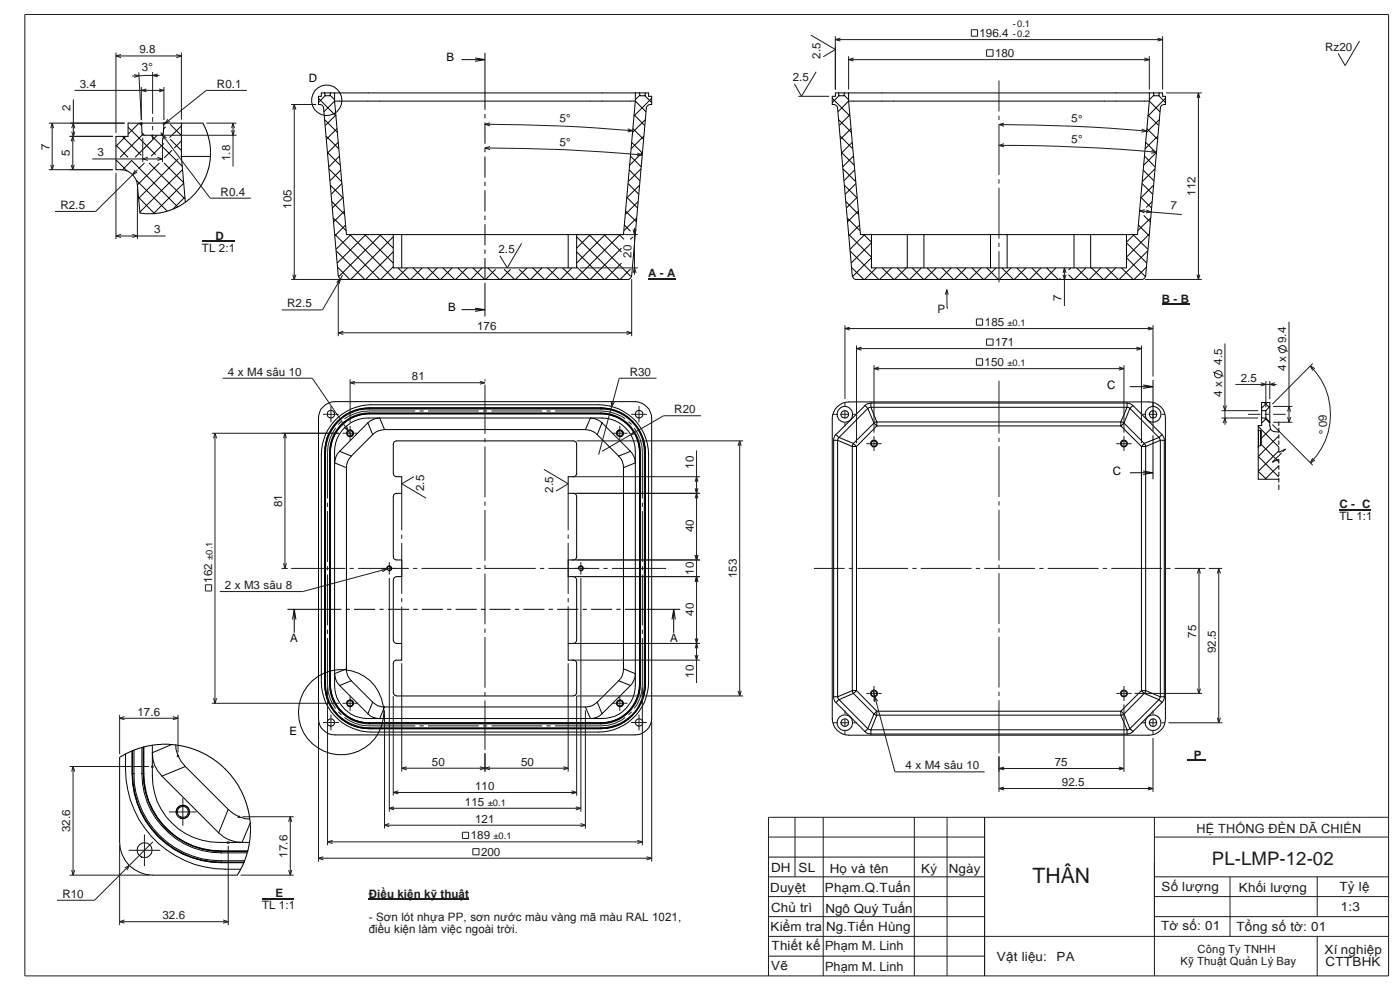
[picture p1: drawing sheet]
<svg xmlns="http://www.w3.org/2000/svg" width="420mm" height="297mm" viewBox="0 0 420 297" stroke-linecap="round" stroke-linejoin="round" font-family="sans-serif">
<g fill="none" stroke="#191924" stroke-width=".3">
<path d="M7.5 4.3h409.2v288.5h-409.2zM34.8 16.8l1.5 .5M34.8 15.8v24.1M34.8 16.8h19.6M36.3 16.4l-1.5 .4M52.9 16.4l1.5 .4M54.4 15.8v20.1M54.4 16.8l-1.5 .5M243.3 10.5l7.4 4.3-3.6 2.2M250.7 10.9v16M250.7 11.9h98.2M250.7 11.9l1.5 .4"/>
<path d="M252.2 11.5l-1.5 .4M254.7 16.9v10M254.7 17.9h90.2M254.7 17.9l1.5 .4M256.2 17.4l-1.5 .5M291.5 8.9h1.9v2h-1.9zM296.1 14.9h1.9v2h-1.9zM343.4 17.4l1.5 .5M344.9 16.9v10M344.9 17.9l-1.5 .4M347.4 11.5l1.5 .4M348.9 11.9l-1.5 .4"/>
<path d="M348.9 10.9v16M408 12.3l-4.3 7.4-2.1-3.7M14.6 36.9h22.8M15.7 36.9l-.5 1.6M15.7 36.9l.4 1.6M15.7 36.9v14M21.5 39.5l.5 1.4M22 29.8v11.1M22.4 27.1h26.8M22.4 39.5l-.4 1.4M22.4 38.5l-.4-1.6-.5 1.6M40.2 22.4l1.5 .3"/>
<path d="M41.7 21.7l.7 14.4M41.7 22.7l-2 .2M41.7 22.7l-1.4 .5M42.2 37h.6M42.2 36.8l.6 .6M42.4 26.1v9.9M42.4 36.8v.6M42.7 36.8l-.6 .6M43.9 26.7l-1.5 .4 1.5 .4M45.8 22.6l-4.1 .1M45.8 21.6v12.5M45.8 35.2v1.3"/>
<path d="M45.8 37.8v1.3M45.8 22.6l1.5 .5M45.8 22.6h2M47.3 22.2l-1.5 .4M47.8 26.7l1.4 .4M48.3 39.7l.4 .7M48.9 37h.6M48.9 36.8l.6 .6M49.2 26.1v9.9M49.2 36.8v.6M49.2 27.1l-1.4 .4M49.4 36.8l-.5 .6"/>
<path d="M49.5 37l-.1 .1M50.4 35.8l-.9 1.2M51 36.4l-1.5 .6M61.9 36.9h9.1M69.9 36.9l-.4 1.6M69.9 36.9v13.1M69.9 36.9l.5 1.6M70.4 39.1l-.5 1.5-.4-1.5M74.1 27.1h-12.2l-12.4 9.9M87.4 31.4h7.5M88.3 31.4l-.4 1.5M88.3 31.4l.5 1.5"/>
<path d="M88.3 31.4v52.4M145.5 37.3l1.6 .5M145.5 37.3a530.1 530.1 0 0 1 44.4 1.9M147.1 36.9l-1.6 .4M188.4 38.6l1.5 .6M189.9 39.2l-1.5 .4M239.6 28.9h9.2M244.9 21.5l-4.4 7.4-2.1-3.7M299.8 37.4l1.5 .5M299.8 37.4a526 526 0 0 1 44.3 1.9M299.8 24.2v9.3M299.8 34.7v1.3"/>
<path d="M299.8 37.3v15.2M301.3 36.9l-1.5 .5M342.6 38.7l1.5 .6M344.1 39.3l-1.5 .4M349.9 27.9h10.8M359.7 27.9l-.5 1.5M359.7 27.9l.4 1.5M359.7 27.9v55.9M14.6 50.9h19.3M15.2 49.5l.5 1.4M16.1 49.5l-.4 1.4M20.8 40.9h13.1"/>
<path d="M21.3 49.5l.5 1.4M21.8 40.9l.5 1.5M21.8 40.9v10M21.8 40.9l-.5 1.5M22.3 49.5l-.5 1.4M27.7 47.7h21.1M34.8 51.9v19.8M39.8 52.4l-11.1 11h-12.2M40.6 51l-.8 1.4M41.1 51.7l-1.3 .7M41.2 56.5v15.2M41.2 51l-1.4 1.4"/>
<path d="M42.6 40.3h.6M42.6 40.1l.6 .6M42.8 40.1v.6M42.8 41.3v7.3M43.1 40.1l-.6 .6M44.4 47.2l-1.6 .5 1.6 .4M45.8 40.3v1.5M47.2 47.2l1.6 .5M48.5 40.3h.6M48.5 40.1l.6 .6M48.7 40.4l14.4 19.1h12.2M48.7 40.4l.6 1.5"/>
<path d="M48.7 40.4l1.3 .9M48.8 40.1v.6M48.8 41.3v7.3M48.8 47.7l-1.6 .4M49 40.1l-.6 .6M49.2 40.6h21.8M145.5 44.4a505.2 505.2 0 0 1 47.2 2.1M145.5 44.4l1.6 .5M147.1 44l-1.6 .4M191.3 45.9l1.4 .6M192.7 46.5l-1.5 .3M299.8 43.6l1.5 .5"/>
<path d="M299.8 43.6a551 551 0 0 1 47.2 2.1M299.8 53.8v1.3M299.8 56.3v15.3M301.3 43.1l-1.5 .5M345.6 45.1l1.4 .6M347 45.7l-1.5 .3M34.8 70.8l1.5 .4M34.8 70.8h14.9M36.3 70.3l-1.5 .5M39.7 70.3l1.5 .5-1.5 .4M156.5 73l-4.3 7.4-2.2-3.7M173.1 70.4h18.3"/>
<path d="M190.4 68.4v14M190.9 68.9l-.5 1.5-.4-1.5M299.8 72.8v1.3M299.8 75.4v9.3M342.1 63.3l3.3 .3M342.1 63.3l1.4 .6M343.6 62.9l-1.5 .4M344 63l1.4 .6M345.4 63.6l-1.5 .3M345.4 63.6l9.3 .8M87.4 83.8h14.4M87.9 82.4l.4 1.4"/>
<path d="M88.8 82.4l-.5 1.4M101.5 99.9l1.5 .5M101.5 83.8v17.1M101.5 99.9h88.1M102.2 83.7l-1.2 1.1M102.2 83.7l-5.4 9.3h-12.2M102.2 83.7l-.4 1.5M102.8 82.6l-.6 1.1M103 99.4l-1.5 .5M174.1 80.4h17.3M188 99.4l1.6 .5M189.6 83.8v17.1"/>
<path d="M189.6 99.9l-1.6 .5M190 81.9l.4-1.5 .5 1.5M253.6 97.6v22.1M253.6 98.6h92.4M253.6 98.6l1.4 .4M255 98.2l-1.4 .4M284.1 86.9l-.4 1.5M284.1 86.9l.1 5.6M284.1 86.9l.5 1.5M284.2 92.5h.1M293 95.7h1.9v1.9h-1.9zM319.4 80.4l-.4 1.5"/>
<path d="M319.4 80.4l.6 1.5M319.4 80.4v11.4M320 82.4l-.6 1.4-.4-1.4M343.6 83.8h17.1M344.5 98.2l1.5 .4M346 97.6v15.4M346 98.6l-1.5 .4M359.2 82.4l.5 1.4M360.1 82.4l-.4 1.4M386.8 96.5v30.2M66.8 113.5h26.9l11.9 17.3M105.1 113.8v13"/>
<path d="M105.1 114.8h40.4M105.1 114.8l1.4 .5M106.5 114.4l-1.4 .4M144 114.4l1.5 .4M145.5 113.8v.6M145.5 115.4v14.8M145.5 114.8l-1.5 .5M197 113.5h-11.2l-2.2 8.4M257 103.7v29.3M257 104.6h85.6M257 104.6l1.6 .5M258.6 104.2l-1.6 .4"/>
<path d="M262.3 109.6v20.2M262.3 110.6h75M262.3 110.6l1.5 .4M263.8 110.1l-1.5 .5M293 107.6h1.9v2h-1.9zM296.1 101.7h1.9v1.9h-1.9zM299.8 114.2v15.9M335.8 110.1l1.5 .5M337.3 109.6v20.2M337.3 110.6l-1.5 .4M341 104.2l1.6 .4M342.6 104.6l-1.6 .5"/>
<path d="M342.6 103.7v29.3M364.1 111.6l3.1 1.3M367.6 103.1v24.4M370.8 115.3h12.3M378.4 114.8l1.5 .5-1.5 .5M379.9 114.3v7.9M381.1 114.3v5.4M382.6 114.8l-1.5 .5 1.5 .5M383.4 104.2l3.1 1.2M393.3 109.8l.7 1.4M393.3 109.8a20.5 20.5 0 0 1 0 29.1M393.3 109.8l1.3 .8"/>
<path d="M394 109.1l-12.2 12.2M63.6 130h38.2M64.5 130l-.4 1.5M64.5 130l.5 1.5M64.5 130v81M85.5 130l.4 1.5M85.5 130v40.5M85.5 130l-.4 1.5M96.9 124.3h4.8M99.3 121.9v4.8M100.8 128.4a12.4 12.4 0 0 0-2.5 7.3v13.8M102.4 126.4l-.9 1"/>
<path d="M102.8 130h4.5M104 127.7l.5 1.5-1.2-1M105.1 127.8v4.5M124.6 123.3h-13.8a13.2 13.2 0 0 0-7.4 2.4M125.9 123.3h1.3M128.4 123.3h15.3M144.9 123.3h1.3M145.5 131.4v1.3M145.5 134v15.2M147.5 123.3h15.2M164 123.3h1.3M166.5 123.3h13.8a12.6 12.6 0 0 1 7.3 2.4"/>
<path d="M173.1 132.3h49.9M183.5 120.3l.1 1.6M183.6 121.9l-3.9 14.5M183.8 130h4.5M184.4 120.6l-.8 1.3M186 127.8v4.5M188.6 126.5l1 .9M189.3 130.4l-8.6 5M189.4 124.3h4.7M190.3 128.4a12.4 12.4 0 0 1 2.5 7.3v13.8M190.4 129.3l-1.1 1.1M190.8 130.1l-1.5 .3"/>
<path d="M191.8 121.9v4.8M209 135.2v69.7M210.4 124.7h-11.3l-9.8 5.7M222 132.3l-.5 1.5M222 132.3l.4 1.5M222 132.3v76.5M249.9 124.3h1.1M252.3 124.3h2.5M253.6 120.8v1.1M253.6 123v2.6M253.6 126.9v1.1M256 124.3h1.1"/>
<path d="M260 133.1h4.6M261.4 133.4a.98 .98 0 0 1 .8-1.3 .98 .98 0 0 1 1.1 1.1 .98 .98 0 0 1-1.3 .9M262.3 130.8v4.5M299.8 131.3v1.3M299.8 133.9v15.2M335 133.1h4.6M336.3 133.4a.99 .99 0 0 1 .8-1.3 .99 .99 0 0 1 1.1 1 .99 .99 0 0 1-1.1 1M337.3 130.8v4.5M342.5 124.3h1.1M344.8 124.3h2.5M346 120.8v1.1M346 123v2.6"/>
<path d="M346 126.9v1.1M348.6 124.3h1.1M366.6 125.4h11M366.6 123.2h11M368 126.9l-.4-1.5-.5 1.5M368 121.7l-.4 1.5-.5-1.5M374.6 124.3h3.7M379.6 124.3h1.2M381.8 127.4l12.2 12.2M382.1 126.7h5.8M382.1 121.9h5.8M382.1 124.3h3.7"/>
<path d="M386.4 125.2l.4 1.5M387.3 125.2l-.5 1.5M387.4 123.5l-.6-1.6-.4 1.6M394 137.4l-.7 1.5M394.6 138l-1.3 .9M98.3 150.8v1.3M98.3 153.4v15.2M120.6 148v11.1M124.2 143l-3.6 2.1 7.2 4.4M145.5 150.5v1.3M145.5 153v15.3M163.2 140.8l7.3 4.3-3.6 2.2"/>
<path d="M170.5 148v11.1M171.5 143h38.6M171.5 148h38.6M192.8 150.8v1.3M192.8 153.4v15.2M208.6 146.5l.9 3M209.5 144.6l-.5-1.6-.4 1.6M209.5 146.5l-.9 3M299.8 150.4v1.3M299.8 152.9v15.3M61.6 175.5h1.9v1.8h-1.9zM84.5 170.5h1.9"/>
<path d="M85.1 169l.4 1.5M85.9 169l-.4 1.5M87.4 170.5h16.2M98.3 169.9v1.2M98.3 172.4v15.2M104.9 170.5h1.3M107.4 170.5h15.3M114.5 170.7h1.6M116.1 170.7l-25.3 6.8h-24.8M116.1 170.7l-1.4 .9M116.8 168.7v3.7M116.8 173.4v70.1"/>
<path d="M117.5 170.3l-1.4 .4M120.6 160.4v1.3M120.6 162.9v15.3M120.6 179.4v1.3M124 170.5h1.2M126.5 170.5h15.2M143 170.5h1.3M145.5 170.5h15.3M145.5 169.5v1.3M145.5 172.1v15.2M162.1 170.5h1.2M164.6 170.5h15.2"/>
<path d="M170.5 160.4v1.3M170.5 162.9v15.3M170.5 179.4v1.3M171.5 173h38.6M171.5 168h38.6M174.3 168.7v3.7M174.3 173.4v70.1M181.1 170.5h1.3M183.6 170.5h16.3M192.8 169.9v1.2M192.8 172.4v15.2M208.6 166.6l.4 1.4 .5-1.4"/>
<path d="M209.5 174.5l-.5-1.5-.4 1.5M244.3 170.5h9.2M254.8 170.5h1.2M257.3 170.5h15.2M273.8 170.5h1.3M276.4 170.5h15.2M292.9 170.5h1.2M295.4 170.5h15.2M299.8 169.4v1.3M299.8 172v15.2M311.9 170.5h1.3M314.5 170.5h15.2"/>
<path d="M331 170.5h1.2M333.5 170.5h15.2M350 170.5h1.3M352.6 170.5h9.2M359.8 170.5l-.5 1.6M359.8 170.5l.5 1.6M359.8 170.5v37.6M362.8 170.5h4M365.8 170.5l-.5 1.6M365.8 170.5l.5 1.6M365.8 170.5v46.4M98.3 188.9v1.3"/>
<path d="M98.3 191.5v13.8a11.9 11.9 0 0 0 2.5 7.3M120.6 182v11.1M120.6 199v32.5M145.5 188.6v1.3M145.5 191.1v15.3M170.5 182v11.1M170.5 199v32.5M171.5 193.1h38.6M171.5 198.1h38.6M192.8 191.5v13.8a11.4 11.4 0 0 1-2.5 7.2M192.8 188.9v1.3M208.6 191.5l.4 1.6"/>
<path d="M209 193.1l-.4 1.4M209 193.1l.5 1.4M209.5 196.5l-.5 1.6-.4-1.6M209.5 191.5l-.5 1.6M299.8 188.5v1.3M299.8 191v15.3M35.9 215.5l1.4 .4M35.9 214.5v11.8M35.9 215.5h17.5M37.3 215l-1.4 .5M51.9 215l1.5 .5M53.4 214.5v11.2"/>
<path d="M53.4 215.5l-1.5 .4M63.6 211h38.2M64.1 209.5l.4 1.5M65 209.5l-.5 1.5M95.6 216.5v42M96.9 216.8h4.8M98.3 206.3v47.3M99.3 214.4v4.7M101.5 213.6l.9 .9M102.8 211h4.5M103.4 215.3a11.8 11.8 0 0 0 7.4 2.5h13.8M105.1 208.7v4.6"/>
<path d="M115.4 213.1v35.5M118 208.8v29.9M125.9 217.8h1.3M128.4 217.8h15.3M144.9 217.8h1.3M145.5 207.6v1.3M145.5 210.2v14.8M147.5 217.8h15.2M164 217.8h1.3M175.7 213.1v35.5M183.8 211h4.5M186 208.7v4.6"/>
<path d="M187.6 215.3a11.2 11.2 0 0 1-7.3 2.5h-13.8M189.4 216.8h4.7M189.6 213.6l-1 .9M191.8 214.4v4.7M192.8 206.3v47.3M195.6 216.5v42M221.5 207.3l.5 1.5M222.4 207.3l-.4 1.5M223 208.8h-49.9v29.9M249.9 216.9h1.1M252.3 216.9h2.5M253.6 213.2v1.1"/>
<path d="M253.6 215.6v2.5M253.6 219.3v1.1M256 216.9h1.1M260 208.1h4.6M261.4 208.3a.97 .97 0 0 1 .9-1.1 .97 .97 0 0 1 1 1.1 .97 .97 0 0 1-1.3 .8M262 207.1l.6 2M262.3 205.9v4.4M262.6 209.1l-.1 1.5M262.6 209.1l6 22.5h26.9M262.6 209.1l.8 1.3M299.8 207.5v1.3M299.8 210.1v15.9"/>
<path d="M335 208.1h4.6M336.3 208.3a.99 .99 0 0 1 .9-1.2 .99 .99 0 0 1 1 1.1 .99 .99 0 0 1-1.1 .9M337.3 205.9v4.4M337.3 211.4v20.2M340.5 208.1h20.3M342.5 216.9h1.1M344.8 216.9h2.5M346 213.2v1.1M346 215.6v2.5M346 219.3v1.1M348.6 216.9h1.1M350.7 216.9h16.1"/>
<path d="M359.3 206.6l.5 1.5M360.3 206.6l-.5 1.5M365.3 215.3l.5 1.6M366.3 215.3l-.5 1.6M20.9 230h23.8M21.9 230l-.4 1.5M21.9 230v32.6M21.9 230l.5 1.5M45.5 230h.6M45.5 229.7l.6 .6M45.7 229.7v.6M46 229.7l-.6 .6"/>
<path d="M53.2 226.8h.6M53.2 226.5l.6 .6M53.4 226.5v.6M53.7 226.5l-.6 .6M54.9 239.5v8.3M118 237.8h55.1M118 237.8l1.5 .4M119.5 237.3l-1.5 .5M120.6 230.5l1.5 .5M120.6 230.5h49.9M122.1 230.1l-1.5 .4M144 230.1l1.5 .4"/>
<path d="M145.5 226v5.5M145.5 230.5l-1.5 .5M145.5 230.5l1.6 .5M147.1 230.1l-1.6 .4M169.1 230.1l1.4 .4M170.5 230.5l-1.4 .5M171.5 237.3l1.6 .5M173.1 237.8l-1.6 .4M299.8 230.6l1.5 .4M299.8 236.6l1.5 .4M299.8 230.6h37.5M299.8 226.9v10.7"/>
<path d="M299.8 236.6h46.2M301.3 230.2l-1.5 .4M301.3 236.2l-1.5 .4M335.8 230.2l1.5 .4M337.3 230.6l-1.5 .4M344.5 236.2l1.5 .4M346 221.4v16.2M346 236.6l-1.5 .4M35.9 253.6v24M38.6 255.1h9.5M43.3 250.4v9.5M45.9 252.6l-17.5 17.5h-11.3"/>
<path d="M50.7 243.6h8.3M68.2 252.8h.6M68.2 252.5l.6 .6M68.5 252.5v.6M68.5 253.8v23.8M68.7 252.5l-.5 .6M71.5 245.1h.6M71.5 244.8l.6 .6M71.7 244.8v.6M72 244.8l-.6 .6M72.7 245.1h15.4M87.1 245.1l-.5 1.5"/>
<path d="M87.1 245.1v17.5M87.1 245.1l.4 1.5M95.6 257.5h100M95.6 257.5l1.4 .5M97 257.1l-1.4 .4M98.3 252.6l1.5 .5M98.3 252.6h94.5M99.8 252.2l-1.5 .4M115.4 247.6h60.3M115.4 247.6l1.4 .4M116.8 247.1l-1.4 .5M116.8 242.5l1.5 .5"/>
<path d="M116.8 242.5h57.5M118.3 242.1l-1.5 .4M138.8 249.7h1.8v1.9h-1.8zM141.9 254.6h1.9v1.9h-1.9zM172.8 242.1l1.5 .4M174.2 247.1l1.5 .5M174.3 242.5l-1.5 .5M175.7 247.6l-1.5 .4M191.3 252.2l1.5 .4M192.8 252.6l-1.5 .5M194.1 257.1l1.5 .4M195.6 257.5l-1.5 .5"/>
<path d="M230.6 251.1h64.9M230.6 257.2h64.9M238.6 245.2v17.9M247.1 245.2v47.6M274.4 245.2v47.6M284.2 245.2v47.6M295.5 245.2v47.6M346.5 245.2v47.6M346.5 251.1h70.2M416.7 245.2h-186.1v47.6M20.9 262.6h24M21.5 261.1l.4 1.5"/>
<path d="M22.4 261.1l-.5 1.5M35.9 276.5l1.4 .5M35.9 276.5h32.6M37.3 276l-1.4 .5M37.4 260.4l1.4-.7-.7 1.4M67 276l1.5 .5M68.5 276.5l-1.5 .5M72.2 262.6h15.9M86.6 261.1l.5 1.5M87.5 261.1l-.4 1.5M230.6 275h64.9M230.6 263.1h64.9"/>
<path d="M230.6 269h64.9M346.5 275h70.2M346.5 263.1h70.2M346.5 269h70.2M369.1 263.1v17.9M395.3 263.1v11.9M230.6 286.9h64.9M230.6 281h186.1M395.3 281v11.8"/>
<circle cx="365.6" cy="112.3" r="1.11"/>
<circle cx="384.9" cy="104.8" r="1.09"/>
</g>
<g fill="none" stroke="#000" stroke-width=".3">
<path d="M138.5 17.9h7M142.6 17.4l2.9 .5M145.5 17.9l-2.9 .5M145.5 15.9v17.1M38.4 38.1l8.3 8.3M42.2 36.9h-3.8v4h-3.6v10a5.4 5.4 0 0 1 6.4 4.6M42.2 36.9h7.2M42.5 37.7l-.8-.8-3.3 3.3M49.4 36.9l-.2 .1-.2 2.9-.3 .5-.4 .2-5.2-.1-.5-.7-.1-2.8-.3-.1M49.4 36.9h5M49.7 38l-.6 .6M51.1 37.3l3.3 3.4"/>
<path d="M54.4 36.9h6.5l1.3 3 .9 3.6v4.6l-1 4.2-1.8 3.5-1.5 2.1-2 1.9-3.7 2.5-2.8 1.1-2 .5-1.9 .2h-3l-1.4-.2-.8-8.4M54.4 37.8l-3.5 3.5M54.4 36.9v10M95.6 29.5l5.2 5.3M97.5 35.9l3.8 3.8M97.5 27.9h-1.1v1h-.8v2.5a1.19 1.19 0 0 1 1.5 1.1l4.4 50.2a1.33 1.33 0 0 0 1.3 1.1h85.5a1.33 1.33 0 0 0 1.3-1.1l4.4-50.2a1.36 1.36 0 0 1 1.6-1.1v-2.5h-1v-1h-2.7M97.5 28.7l-1.9 2.1M99.1 28.6l1.3 1.3M99.1 27.9h-1.6v.8h1.6v-.1M99.1 27.9h1.3M99.1 27.9v.7M100.4 30.3l-3.2 3.3"/>
<path d="M100.4 27.9h90.3M100.4 30.3h90.3M100.4 30.3l3.6 40.1h14M100.4 27.9v2.4M100.8 34.5l-3.2 3.1M101.2 38.6l-3.2 3.2M145.5 34.2v1.3M145.5 36.8v6.3M189.9 38.6l3.2 3.2M190.3 34.5l3.2 3.1M190.7 30.3l3.2 3.3M190.7 27.9v2.4"/>
<path d="M190.7 27.9h1.2M190.7 30.3l-3.6 40.1h-14M191.9 27.9l.1 .7M192 28.6l-1.3 1.3M193.5 28.7l2.1 2.1M193.6 27.9l-.1 .8h-1.5v-.1M193.6 35.9l-3.8 3.8M195.6 29.5l-5.4 5.3M249.8 29.5l5.3 5.3M251.7 27.9l.1 .8h1.5v-.1M251.7 35.9l3.8 3.8M251.8 28.7l-2 2.1"/>
<path d="M253.3 28.6l1.4 1.3M253.4 27.9h1.3M253.4 27.9l-.1 .7M253.4 27.9h-2.7v1h-.9v2.5a1.3 1.3 0 0 1 1.6 1.1l4.4 50.2a1.33 1.33 0 0 0 1.2 1.1h85.6a1.33 1.33 0 0 0 1.2-1.1l4.4-50.2a1.22 1.22 0 0 1 1.6-1.1v-2.5h-.9v-1h-1M254.7 30.3h90.2M254.7 30.3l-3.2 3.3M254.7 27.9v2.4M254.7 27.9h90.2M254.7 30.3l3.5 40.1h3.3M255 34.5l-3.1 3.1M255.4 38.6l-3.2 3.2M344.2 38.6l3.2 3.2"/>
<path d="M344.5 34.5l3.2 3.1M344.9 30.3l3.2 3.3M344.9 27.9h1.3M344.9 30.3l-3.5 40.1h-3.3M344.9 27.9v2.4M346.2 27.9h1.7M346.2 27.9l.1 .7M346.3 28.6l-1.4 1.3M347.8 28.7l2 2.1M347.9 35.9l-3.8 3.8M347.9 27.9l-.1 .8h-1.5v-.1M349.8 29.5l-5.3 5.3"/>
<path d="M34.8 43.5l3.6 3.7M35 48.1l3.2 3.2M35.1 48.1l-.3 .3M36.7 40.9l5.7 5.7M37.8 40.9l-3 3M39.5 48.1l13.8 14M39.5 48.1l-2.8 2.9M39.8 52.4h.2M40.9 54l9.3 9.4M41.6 59.2l4.8 4.9M42.8 40.3l-6.7 6.9M43.3 48.9l-1.7 1.8"/>
<path d="M44.7 48.9l10.8 10.8M45.3 40.6l9.4 9.3M47.2 40.6l-6.6 6.6M47.8 48.9l-6.6 6.6M49.2 43l-3.8 3.8M49.2 48.9l5.9 5.9M51.1 41.8l3.3 3.4M51.6 45.1l-2.3 2.3M53.5 47.6l-11.9 11.9M54.4 46.8l-.1 .1M54.4 46.9h8.8M54.4 42.3l-2.1 2.1"/>
<path d="M54.4 46.9l1.2 13.7M54.8 50.9l-12.9 12.8M55.1 55l-9 9.1M55.5 59.1l-3.6 3.7M97.9 40.8l3.8 3.8M98.3 45.7l3.8 3.9M98.7 50.7l3.8 3.8M99.1 55.6l3.9 3.8M101.5 42.7l-3.2 3.2M101.9 46.8l-3.2 3.3M102.3 51l-3.2 3.2M102.6 55.1l-3.2 3.2"/>
<path d="M103 59.2l-3.3 3.2M145.5 44.4v1.3M145.5 46.9v6.4M145.5 54.6v1.2M145.5 57.1v6.3M188.1 59.2l3.2 3.2M188.5 55.1l3.2 3.2M188.9 51l3.1 3.2M189.2 46.8l3.2 3.3M189.6 42.7l3.2 3.2M191.9 55.6l-3.8 3.8M192.4 50.7l-3.8 3.8"/>
<path d="M192.8 45.7l-3.8 3.9M193.2 40.8l-3.8 3.8M252.1 40.8l3.8 3.8M252.6 45.7l3.8 3.9M253 50.7l3.8 3.8M253.4 55.6l3.8 3.8M255.8 42.7l-3.2 3.2M256.1 46.8l-3.2 3.3M256.5 51l-3.2 3.2M256.9 55.1l-3.2 3.2M257.2 59.2l-3.2 3.2M342.4 59.2l3.1 3.1"/>
<path d="M342.7 55.1l3.2 3.2M343.1 51l3.2 3.2M343.5 46.8l3.1 3.3M343.8 42.7l3.2 3.2M346.2 55.6l-3.8 3.8M346.6 50.7l-3.8 3.8M347 45.7l-3.8 3.9M347.5 40.8l-3.8 3.8M99.6 60.5l3.8 3.8M100 65.4l3.9 3.8M100.5 70.3l13.5 13.5M100.9 75.3l8.6 8.5"/>
<path d="M103.3 63.4l-3.1 3.2M103.7 67.5l-3.2 3.2M105 70.4l13.4 13.4M105.3 70.4l-4.5 4.4M109.5 70.4l8.5 8.5M109.8 70.4l-8.6 8.5M114 70.4l4 4.1M114.3 70.4l-12.5 12.5M118 70.4h55.1M118 70.4v10h55.1v-10M118 71.1l-12.8 12.7M118 75.6l-8.3 8.2"/>
<path d="M120.6 70.4v10M145.5 64.7v1.3M145.5 67.3v6.3M145.5 74.9v1.2M145.5 77.4v6.4M170.5 70.4v10M173.1 71.1l12.7 12.7M173.1 75.6l8.3 8.2M176.8 70.4l12.4 12.4M177.1 70.4l-4 4.1M181.3 70.4l5.2 5.2M181.6 70.4l-8.5 8.5"/>
<path d="M185.8 70.4l1.5 1.4M186.1 70.4l-13.5 13.4M186.5 74.5l-9.4 9.3M186.5 78.9l-4.9 4.9M187.4 67.5l1.8 1.9M187.8 63.4l3.2 3.2M190 71.1l-.9 .7M191.1 65.4l-3.8 3.8M191.5 60.5l-3.8 3.8M253.8 60.5l3.8 3.8M254.3 65.4l3.8 3.8M254.7 70.3l6.8 6.9"/>
<path d="M255.1 75.3l8.6 8.5M257.6 63.4l-3.3 3.2M258 67.5l-3.2 3.2M259.2 70.4l2.3 2.3M259.5 70.4l-4.4 4.4M261.5 70.4h10.8M261.5 72.8l-6.1 6.1M261.5 77.3l-5.6 5.7M261.5 70.4v10h76.6v-10M272.3 70.4h5M272.3 70.4v10M277.3 70.4h20"/>
<path d="M277.3 70.4v10M297.3 70.4h5M297.3 70.4v10M302.3 70.4h20M302.3 70.4v10M322.3 70.4h5M322.3 70.4v10M327.3 70.4h10.8M327.3 70.4v10M338.1 77.3l5.6 5.7M338.1 72.8l6.1 6.1M340 70.4l4.5 4.4"/>
<path d="M340.4 70.4l-2.3 2.3M341.6 67.5l3.2 3.2M343.2 64.6l2 2M344.4 75.3l-8.5 8.5M344.8 70.3l-6.7 6.9M345.4 65.4l-3.9 3.8M345.8 60.5l-1.8 1.8M101.3 80.2l3.7 3.6M118 80l-3.8 3.8M119.5 80.4l3.4 3.4M122.3 80.4l-3.6 3.4M124 80.4l3.4 3.4"/>
<path d="M126.7 80.4l-3.5 3.4M128.4 80.4l3.5 3.4M131.2 80.4l-3.4 3.4M132.9 80.4l3.5 3.4M135.7 80.4l-3.5 3.4M137.4 80.4l3.6 3.4M138.5 92.9h7M140.2 80.4l-3.5 3.4M141.9 80.4l3.6 3.4M142.6 92.5l2.9 .4M144.7 80.4l-3.5 3.4M145.5 92.9l-2.9 .5"/>
<path d="M145.5 84.9v10M146.4 80.4l3.5 3.4M148.8 80.8l-3.1 3M151.3 80.8l3.1 3M153.2 80.8l-3 3M155.8 80.8l3.1 3M158.2 80.4l-3.5 3.4M159.9 80.4l3.5 3.4M162.6 80.4l-3.4 3.4M164.3 80.4l3.6 3.4M167.1 80.4l-3.4 3.4M168.8 80.4l3.6 3.4"/>
<path d="M171.6 80.4l-3.5 3.4M173.1 80l3.8 3.8M189.2 80.7l-3.1 3.1M189.3 82.8l.2 .2M255.5 80.2l3.7 3.6M263 80.4l-3.5 3.4M264.8 80.4l3.4 3.4M267.5 80.4l-3.5 3.4M269.2 80.4l3.5 3.4M272 80.4l-3.5 3.4M273.7 80.4l3.5 3.4M276.5 80.4l-3.5 3.4"/>
<path d="M278.2 80.4l3.5 3.4M281 80.4l-3.5 3.4M282.7 80.4l3.5 3.4M285.5 80.4l-3.6 3.4M287.2 80.4l3.5 3.4M290 80.4l-3.6 3.4M291.7 80.4l3.4 3.4M294.5 80.4l-3.6 3.4M296.2 80.4l3.4 3.4M299 80.4l-3.6 3.4M300.7 80.4l3.4 3.4M303.4 80.4l-3.5 3.4"/>
<path d="M305.1 80.4l3.5 3.4M307.9 80.4l-3.5 3.4M309.6 80.4l3.5 3.4M312.4 80.4l-3.5 3.4M314.1 80.4l3.5 3.4M316.9 80.4l-3.5 3.4M318.3 83.5l-.4 .3M320.6 82.4l1.6 1.4M321.4 80.4l-.8 .7M323.1 80.4l3.5 3.4M325.9 80.4l-3.5 3.4M327.6 80.4l3.5 3.4"/>
<path d="M330.4 80.4l-3.5 3.4M332.1 80.4l3.5 3.4M334.9 80.4l-3.5 3.4M336.5 80.4l3.6 3.4M344 80.2l-3.6 3.6M339.1 116h6.9M343.1 115.5l2.9 .5M346 116l-2.9 .5M346 114v12.8M96.4 122.7a5.4 5.4 0 0 1 4.2-2.2h90a5.2 5.2 0 0 1 5 5v90a5.1 5.1 0 0 1-5 5h-90a4.9 4.9 0 0 1-5-5v-90l.1-.9zM97.5 135.7a13.4 13.4 0 0 1 13.3-13.3h69.5a13.6 13.6 0 0 1 13.4 13.3M97.5 135.7v69.6a13.3 13.3 0 0 0 13.3 13.3h69.5"/>
<path d="M97.5 135.7h.2M97.5 135.7v69.6M97.7 135.7v69.6M98.9 135.7h.2M98.9 135.7v69.6M99.1 135.7v69.6M100.3 126.4a14.7 14.7 0 0 1 11.1-5h68.3a15 15 0 0 1 14.9 15v68.3a15 15 0 0 1-14.9 15h-68.3a15.1 15.1 0 0 1-15-15v-68.3a15.3 15.3 0 0 1 3.9-10zM101.9 135.4l3.5 1.4M101.9 135.4a5.2 5.2 0 0 0-1.5 3.5l3.6 1.4M103.4 128.4a9.7 9.7 0 0 1 7.1-3h70.2a10.1 10.1 0 0 1 10 10v70.2a10 10 0 0 1-10 10h-70.2a10 10 0 0 1-10.1-10v-70.2a9.7 9.7 0 0 1 3-7zM104.1 130.2a.99 .99 0 0 1 .9-1.1 .99 .99 0 0 1 1 1 .99 .99 0 0 1-1.2 .9M105.4 136.8a4.6 4.6 0 0 0-1.4 3.5"/>
<path d="M110.4 126.9a5.6 5.6 0 0 1 3.6-1.5l1.4 3.5M110.4 126.9l-8.5 8.5M110.4 126.9l1.4 3.5M110.8 122.5a13.3 13.3 0 0 0-13.3 13.2M110.8 124.1a11.8 11.8 0 0 0-11.7 11.6M110.8 122.7a13 13 0 0 0-13.1 13M110.8 122.5h69.6M110.8 122.5v.2M110.8 123.9v.2M110.8 124.1h69.5M110.8 122.7h69.5M110.8 123.9h69.5"/>
<path d="M110.8 124.1a11.5 11.5 0 0 0-11.7 11.6M110.8 123.9a11.8 11.8 0 0 0-11.9 11.8M111.8 130.4l-6.4 6.4M115.4 128.9h60.3M115.4 128.9a5.1 5.1 0 0 0-3.6 1.5M118.4 132.5l.5-.2h53.1a1.01 1.01 0 0 1 1.1 1v8.7a1.01 1.01 0 0 1-1.1 1h-1.5v5h1.5a1.01 1.01 0 0 1 1.1 1v18a1.01 1.01 0 0 1-1.1 1h-1.5v5h1.5a1.2 1.2 0 0 1 1.1 1v18.1a1.2 1.2 0 0 1-1.1 1h-1.5v5h1.5a1.01 1.01 0 0 1 1.1 .9v8.8a1.2 1.2 0 0 1-1.1 1h-53a1.2 1.2 0 0 1-1-1v-8.8a1.01 1.01 0 0 1 1-.9h1.6v-5h-1.6a1.2 1.2 0 0 1-1-1v-18.1a1.2 1.2 0 0 1 1-1h1.6v-5h-1.6a1.01 1.01 0 0 1-1-1v-18a1.01 1.01 0 0 1 1-1h1.6v-5h-1.6a1.01 1.01 0 0 1-1-1v-8.7zM175.7 128.9a5.1 5.1 0 0 1 3.5 1.5M179.2 130.4l6.5 6.4M180.3 124.1a11.7 11.7 0 0 1 11.6 11.6M180.3 122.7v-.2a13.1 13.1 0 0 1 13.3 13.2M180.3 124.1a11.5 11.5 0 0 1 11.6 11.6M180.3 124.1a11.8 11.8 0 0 1 11.7 11.6"/>
<path d="M180.3 122.7a13 13 0 0 1 13.1 13M180.3 123.9a11.8 11.8 0 0 1 11.9 11.8M180.3 123.9v.2M180.7 126.9l8.5 8.5M180.7 126.9l-1.5 3.5M180.7 126.9a5.6 5.6 0 0 0-3.5-1.5l-1.5 3.5M185.1 130.2a.99 .99 0 0 1 .9-1.1 .99 .99 0 0 1 1 1.1 .99 .99 0 0 1-1.2 .8M185.7 136.8a4.6 4.6 0 0 1 1.4 3.5M189.2 135.4l-3.5 1.4M189.2 135.4a5.6 5.6 0 0 1 1.5 3.5l-3.6 1.4M191.9 135.7v69.6M192 135.7h.2"/>
<path d="M192 135.7v69.6M192.2 135.7v69.6M193.4 135.7v69.6M193.4 135.7h.2M193.6 135.7h.1M193.6 135.7v69.6M193.7 135.7v69.6M250.2 132.1h1.2M250.2 132.1v77M250.9 130.4l-.5 .8-.2 .9M250.9 130.4l.9 .9M251.3 122a4.6 4.6 0 0 1 3.5-1.4h90a4.9 4.9 0 0 1 5 5v90a4.9 4.9 0 0 1-5 5h-90a5.1 5.1 0 0 1-5-5v-90a5.1 5.1 0 0 1 1.5-3.6z"/>
<path d="M251.4 132.1l4.4 1.9M251.4 132.1v77M251.8 131.3l-.4 .8M251.8 131.3l4.3 1.7M255.8 134h1.2M255.8 134v73.2M256.1 133l-.3 1M256.1 133l.9 1M257 134v73.2M259.6 121.7l.8 .8M259.6 121.7l-8.7 8.7M260.4 122.5l-8.6 8.8"/>
<path d="M260.4 122.5l1.9 4.4M261.4 122.2h76.8M261.4 122.2l-1 .3M261.4 120.9l-1 .2-.8 .6M261.4 120.9v1.3M261.4 122.2l1.7 4.4M261.4 120.9h76.8M262.3 126.9l-6.2 6.1M262.3 126.9l.8 .9M263.1 126.6v1.2M263.1 127.8l-6.1 6.2M263.1 126.6h73.3"/>
<path d="M263.1 127.8h73.3M263.1 126.6l-.8 .3M336.4 127.8l6.2 6.2M336.4 126.6v1.2M336.4 126.6l.9 .3M337.3 126.9l6.1 6.1M337.3 126.9l-.9 .9M338.2 122.2l.9 .3M338.2 120.9v1.3M338.2 122.2l-1.8 4.4M338.2 120.9l1 .2 .8 .6M339.1 122.5l8.7 8.8"/>
<path d="M339.1 122.5l-1.8 4.4M340 121.7l-.9 .8M340 121.7l8.7 8.7M342.6 134h1.2M342.6 134v73.2M343.4 133l-.8 1M343.4 133l.4 1M343.8 134v73.2M346 128v1.3M346 130.6v13.2M347.8 131.3l.4 .8M347.8 131.3l-4.4 1.7"/>
<path d="M348.2 132.1h1.2M348.2 132.1l-4.4 1.9M348.2 132.1v77M348.7 130.4l.5 .8 .2 .9M348.7 130.4l-.9 .9M349.4 132.1v77M377.6 134.2v9.6h6.2M377.7 133.9l-.1 .3M377.9 127.7l-.3 .3 6.2 6.1v1.6l2-1-.9 .9M378.3 129.1h-.6v4.8M378.3 129.1v4.6M378.3 133.7l-.6 .2"/>
<path d="M378.3 129.1l.2 .5v3.4l-.2 .7M378.5 133.3l5.3 5.3M378.6 125.4h1.3M378.6 125.4v2.3h-1v6.5M378.6 123.2v2.2M378.6 123.2h1.3M379.4 120.8l1.5 1.4M379.6 125.4l1.5 1.5M379.9 125.4l1.2 1.3M379.9 123.2v2.2M380 125.6l-1.4 1.3M380.3 120.8l-1.7 1.7"/>
<path d="M381.1 126.7v1a1.7 1.7 0 0 0 1.2 1.8l1.5 .2v-1.3M381.1 121.9v4.8M381.1 121.9v-1.1h-2.5v2.4M381.1 121.9l-1.2 1.3M381.3 128.7l-2.8 2.8M382.7 137.8l-.9 .9 2-.9v1.3M383.8 130.8l-6.2 6.1 6.2 6.2M383.8 135.2l-6.2 6.2 2.5 2.4M383.8 139.7l-4.2 4.1M383.8 126.5v1.3M383.8 130.3v1.3M383.8 132.2v1.3"/>
<path d="M383.8 139.6v1.3M384.6 135.8l-1.7 1.8M104 140.3v60.4M187.1 140.3v60.4M339.1 141.8h6.9M343.1 141.3l2.9 .5M346 141.8l-2.9 .6M383.8 141.6v1.3M383.8 143.5v1.2M383.8 145.4v1.6M116.1 170.7a.75 .75 0 0 1 .6-.9 .75 .75 0 0 1 .8 .8 .75 .75 0 0 1-.9 .6M173.6 170.7a.77 .77 0 0 1 .6-1 .77 .77 0 0 1 .9 .9 .77 .77 0 0 1-1 .6"/>
<path d="M86.3 182.8h16.1M88.3 182.8l-.5 3.1M88.3 182.8v7.1M88.3 182.8l.5 3.1M103.7 182.8h1.3M106.3 182.8h6.3M113.9 182.8h1.2M116.4 182.8h6.4M124 182.8h1.3M126.6 182.8h6.3M134.2 182.8h1.3M136.7 182.8h6.4"/>
<path d="M144.4 182.8h1.2M146.9 182.8h6.3M154.5 182.8h1.3M157.1 182.8h6.3M164.7 182.8h1.2M167.2 182.8h6.4M174.8 182.8h1.3M177.4 182.8h6.3M185 182.8h1.3M187.5 182.8h6.4M194.1 182.8h10M202.2 182.8l-.5 3.1"/>
<path d="M202.2 182.8v7.1M202.2 182.8l.5 3.1M97.5 205.3a13.3 13.3 0 0 0 13.3 13.3M97.5 205.3h.2M97.7 205.3a13 13 0 0 0 13.1 13.1M98.9 205.3a11.9 11.9 0 0 0 11.9 11.9M98.9 205.3h.2M99.1 205.3a11.7 11.7 0 0 0 11.7 11.6M99.1 205.3a11.7 11.7 0 0 0 11.7 11.6h69.5a11.5 11.5 0 0 0 11.6-11.6M101.9 205.7l8.5 8.5M104 200.7a4.6 4.6 0 0 0 1.4 3.5M104 200.7l-3.6 1.4a5.1 5.1 0 0 0 1.5 3.6"/>
<path d="M104.1 211.3a1.02 1.02 0 0 1 .9-1.3 1.02 1.02 0 0 1 1.1 1.1 1.02 1.02 0 0 1-1.3 .9M105.4 204.2l-3.5 1.5M105.4 204.2l6.4 6.5M110.8 216.9h69.6M110.8 218.4v.2M110.8 216.9v.3M110.8 218.6h69.5M110.8 217.2h69.5M110.8 218.4h69.5M111.8 210.7l-1.4 3.5M111.8 210.7a4.6 4.6 0 0 0 3.6 1.4M115.4 212.1l-1.4 3.5a4.6 4.6 0 0 1-3.6-1.4"/>
<path d="M115.4 212.1h60.3M175.7 212.1l1.5 3.5a4.6 4.6 0 0 0 3.5-1.4M179.2 210.7l1.5 3.5M179.2 210.7a4.6 4.6 0 0 1-3.5 1.4M180.3 218.4v.2M180.3 216.9v.3M185.1 211.3a1.03 1.03 0 0 1 1-1.3 1.03 1.03 0 0 1 1 1.2 1.03 1.03 0 0 1-1.3 .8M185.7 204.2l-6.5 6.5M185.7 204.2l3.5 1.5M187.1 200.7a4.6 4.6 0 0 1-1.4 3.5M187.1 200.7l3.6 1.4a5.6 5.6 0 0 1-1.5 3.6M189.2 205.7l-8.5 8.5"/>
<path d="M191.9 205.3a11.5 11.5 0 0 1-11.6 11.6M192 205.3h.2M192 205.3a11.7 11.7 0 0 1-11.7 11.6M192.2 205.3a11.9 11.9 0 0 1-11.9 11.9M193.4 205.3h.2M193.4 205.3a13 13 0 0 1-13.1 13.1M193.6 205.3h.1M193.6 205.3a13.3 13.3 0 0 1-13.3 13.3M193.7 205.3a13.4 13.4 0 0 1-13.4 13.3M250.2 209.1l.2 .9 .5 .8M250.2 209.1h1.2M250.9 210.8l8.7 8.7"/>
<path d="M251.4 209.1l.4 .8M251.8 209.9l-.9 .9M251.8 209.9l8.6 8.7M255.8 207.2h1.2M255.8 207.2l-4.4 1.9M255.8 207.2l.3 .9M256.1 208.1l-4.3 1.8M256.1 208.1l6.2 6.1M257 207.2l-.9 .9M257 207.2l6.1 6.2M259.6 219.5l.8 .6 1 .1M260.4 218.6l1 .4"/>
<path d="M260.4 218.6l-.8 .9M261.4 219v1.2M261.4 219h76.8M262.3 214.2l.8 .4M262.3 214.2l-1.9 4.4M263.1 213.4v1.2M263.1 213.4h73.3M263.1 214.6l-1.7 4.4M263.1 214.6h73.3M263.1 213.4l-.8 .8M336.4 213.4l.9 .8M336.4 214.6l1.8 4.4"/>
<path d="M336.4 213.4v1.2M337.3 214.2l-.9 .4M337.3 214.2l1.8 4.4M338.2 219v1.2M339.1 218.6l-.9 .4M339.1 218.6l.9 .9M340 219.5l-.8 .6-1 .1M342.6 207.2l.8 .9M342.6 207.2h1.2M342.6 207.2l-6.2 6.2M343.4 208.1l4.4 1.8M343.4 208.1l-6.1 6.1"/>
<path d="M343.8 207.2l-.1 .5-.3 .4M343.8 207.2l4.4 1.9M347.8 209.9l.9 .9M347.8 209.9l-8.7 8.7M348.2 209.1l-.4 .8M348.2 209.1h1.2M348.7 210.8l-8.7 8.7M349.4 209.1l-.2 .9-.5 .8M36 227.2l2-1.2 3.5-1.4 2.9-.8 2.8-.4 3.5-.1 2.6 .2 3.2 .7 2.9 1 2.5 1.2 3.5 2.3 3.9 3.9 2.2 3 1.1 2.2 1.1 2.6 .9 3 .6 4.5-.1 3.2-.3 2.6-1.2 4.2-1 2.4-1.4 2.3h-25.3l-2-.2a9.8 9.8 0 0 1-8-9.8zM37.7 226.3a32.9 32.9 0 0 0 5.7 22.1 30.2 30.2 0 0 0 24.2 12.4h4.6M39.6 225.3v6.8a26.6 26.6 0 0 0 26.8 26.8h6.8M39.7 225.2v6.9a26.6 26.6 0 0 0 26.7 26.7h6.8"/>
<path d="M39.8 232.1a26.6 26.6 0 0 0 26.6 26.6M39.8 232.1h.4M39.8 225.2v6.9M40.2 232.1a26 26 0 0 0 26.2 26.2M40.2 225.1v7M42.6 232.1h.4M42.6 232.1a23.9 23.9 0 0 0 23.8 23.8M42.6 224.3v7.8M43 232.1h.2M43 224.1v8M43 232.1h.1M43 232.1a23.5 23.5 0 0 0 23.4 23.4"/>
<path d="M43 232.1a23.3 23.3 0 0 0 23.4 23.4M43.2 232.1a23.2 23.2 0 0 0 23.2 23.2M43.2 224.1v8M45.7 223.6v9.2a19.9 19.9 0 0 0 20 20h9.1M48.6 232.9l17 17M51.6 223.4l-5.9 2.4a9.2 9.2 0 0 0 2.9 7.1M52.7 223.5a9.2 9.2 0 0 0 2.9 6.5M55.6 230l-7 2.9M55.6 230l12.9 12.9M261.4 220.2h76.8M52.9 244.1a2.02 2.02 0 0 1 1.8-2.5 2.02 2.02 0 0 1 2.2 2.2 2.02 2.02 0 0 1-2.5 1.8M66.4 255.5h7.9"/>
<path d="M66.4 255.3h7.9M66.4 258.3h7M66.4 255.3v.2M66.4 258.3v.4M66.4 255.5v.4M66.4 258.7h6.8M66.4 255.9h7.8M68.5 242.9l-2.9 7M68.5 242.9a9.2 9.2 0 0 0 6.4 2.8M75.1 246.9l-2.5 5.9a10.1 10.1 0 0 1-7-2.9"/>
<circle cx="98" cy="30.1" r="4.6"/>
<circle cx="99.3" cy="124.3" r="1.14"/>
<circle cx="105.1" cy="130" r="1.01"/>
<circle cx="105.1" cy="130" r=".81"/>
<circle cx="186.1" cy="130.1" r=".79"/>
<circle cx="186.1" cy="130" r="1.01"/>
<circle cx="191.8" cy="124.3" r="1.15"/>
<circle cx="253.5" cy="124.3" r="1.12"/>
<circle cx="253.6" cy="124.3" r="2.36"/>
<circle cx="262.3" cy="133.1" r=".84"/>
<circle cx="262.3" cy="133.1" r="1.02"/>
<circle cx="337.3" cy="133.1" r=".84"/>
<circle cx="337.3" cy="133.1" r="1.01"/>
<circle cx="346" cy="124.3" r="2.36"/>
<circle cx="346" cy="124.3" r="1.11"/>
<circle cx="116.8" cy="170.5" r=".61"/>
<circle cx="174.3" cy="170.5" r=".63"/>
<circle cx="99.3" cy="216.8" r="1.11"/>
<circle cx="102.4" cy="213.7" r="12.8"/>
<circle cx="105.1" cy="211" r="1.01"/>
<circle cx="105.1" cy="211" r=".84"/>
<circle cx="186" cy="211" r=".82"/>
<circle cx="186.1" cy="211" r="1.01"/>
<circle cx="191.8" cy="216.8" r="1.12"/>
<circle cx="253.5" cy="216.8" r="1.14"/>
<circle cx="253.6" cy="216.9" r="2.36"/>
<circle cx="262.3" cy="208.1" r="1"/>
<circle cx="262.3" cy="208.1" r=".84"/>
<circle cx="337.3" cy="208.1" r=".99"/>
<circle cx="337.3" cy="208.1" r=".84"/>
<circle cx="346" cy="216.9" r="2.36"/>
<circle cx="346.1" cy="216.8" r="1.14"/>
<circle cx="43.4" cy="255.1" r="2.25"/>
<circle cx="54.9" cy="243.6" r="2.02"/>
<circle cx="54.9" cy="243.6" r="1.65"/>
</g>
<path d="M60.6 72.4h9.7M194.5 83.6h8.3M348.7 91.3h8.3M402 152.9h9.3M356.3 228.1h5.4M78.7 269.8h9.4M110.7 269.9h30.1" fill="none" stroke="#191924" stroke-width=".34"/>
<text font-size="6.3" fill="#191924" x="309.9" y="265">THÂN</text>
<text font-size="5.6" fill="#191924" x="363.7" y="259.5">PL-LMP-12-02</text>
<g font-size="3.8" fill="#191924">
<text x="359.1" y="249.8">HỆ THỐNG ĐÈN DÃ CHIẾN</text>
<text x="231.4" y="261.7">DH</text>
<text x="239.6" y="261.7">SL</text>
<text x="249" y="262">Họ và tên</text>
<text x="276.4" y="261.8">Ký</text>
<text x="284.7" y="262">Ngày</text>
<text x="231.1" y="267.7">Duyệt</text>
<text x="247.6" y="267.7">Phạm.Q.Tuấn</text>
<text x="348.6" y="267.3">Số lượng</text>
<text x="371.8" y="267.6">Khối lượng</text>
<text x="402" y="267.4">Tỷ lệ</text>
<text x="231.4" y="273.6">Chủ trì</text>
<text x="247.7" y="273.8">Ngô Quý Tuấn</text>
<text x="402.4" y="273.3">1:3</text>
<text x="231.2" y="279.4">Kiểm tra</text>
<text x="247.9" y="279.3">Ng.Tiến Hùng</text>
<text x="348.5" y="279.1">Tờ số: 01</text>
<text x="371.1" y="279.3">Tổng số tờ: 01</text>
<text x="231.6" y="285.1">Thiết kế</text>
<text x="247.6" y="285.1">Phạm M. Linh</text>
<text x="397.5" y="286.1">Xí nghiệp</text>
<text x="231.5" y="291.1">Vẽ</text>
<text x="247.6" y="291.4">Phạm M. Linh</text>
<text x="299.2" y="288.4">Vật liệu:</text>
<text x="317.1" y="288.4">PA</text>
<text x="397.8" y="289.9">CTTBHK</text>
</g>
<g font-size="3.5" fill="#191924">
<text x="294" y="11.1">196.4</text>
<text x="41.8" y="16">9.8</text>
<text x="246.2" y="17.6" transform="rotate(-90 246.2 17.6)">2.5</text>
<text x="298.6" y="17.1">180</text>
<text x="397.7" y="15.3">Rz20</text>
<text x="42.6" y="21.4" transform="rotate(-1 42.6 21.4)">3°</text>
<text x="24" y="26.4">3.4</text>
<text x="65.1" y="26.4">R0.1</text>
<text x="237.9" y="24.4">2.5</text>
<text x="21.2" y="33.4" transform="rotate(-90 21.2 33.4)">2</text>
<text x="167.9" y="36.6" transform="rotate(3 167.9 36.6)">5°</text>
<text x="321.5" y="36.7" transform="rotate(2 321.5 36.7)">5°</text>
<text x="14.8" y="44.9" transform="rotate(-90 14.8 44.9)">7</text>
<text x="21" y="46.9" transform="rotate(-90 21 46.9)">5</text>
<text x="29.3" y="46.9">3</text>
<text x="167.9" y="43.7" transform="rotate(3 167.9 43.7)">5°</text>
<text x="321.5" y="42.9" transform="rotate(2 321.5 42.9)">5°</text>
<text x="69.1" y="48.4" transform="rotate(-90 69.1 48.4)">1.8</text>
<text x="66.2" y="58.7">R0.4</text>
<text x="358.8" y="58.8" transform="rotate(-90 358.8 58.8)">112</text>
<text x="18.1" y="62.7">R2.5</text>
<text x="87.5" y="62.6" transform="rotate(-90 87.5 62.6)">105</text>
<text x="351.2" y="62.9" transform="rotate(5 351.2 62.9)">7</text>
<text x="46.2" y="70">3</text>
<text x="64.7" y="71.9">D</text>
<text x="60.6" y="75.5">TL 2:1</text>
<text x="149.6" y="76">2.5</text>
<text x="189.6" y="77.3" transform="rotate(-90 189.6 77.3)">20</text>
<text x="194.5" y="83.1">A - A</text>
<text x="86.2" y="92.2">R2.5</text>
<text x="281.3" y="93.9">P</text>
<text x="318.6" y="90.2" transform="rotate(-90 318.6 90.2)">7</text>
<text x="348.7" y="90.8">B - B</text>
<text x="143.2" y="99.1">176</text>
<text x="295.6" y="97.8">185</text>
<text x="298.6" y="103.8">171</text>
<text x="386" y="103" transform="rotate(-90 386 103)">9.4</text>
<text x="68.4" y="112.7">4 x M4 sâu 10</text>
<text x="189" y="112.7">R30</text>
<text x="295.5" y="109.8">150</text>
<text x="366.8" y="109.5" transform="rotate(-90 366.8 109.5)">4.5</text>
<text x="386" y="111.4" transform="rotate(-90 386 111.4)">4 x</text>
<text x="123.6" y="114.1">81</text>
<text x="366.8" y="119" transform="rotate(-90 366.8 119)">4 x</text>
<text x="372.4" y="114.6">2.5</text>
<text x="202.4" y="124">R20</text>
<text x="398.4" y="130.1" transform="rotate(-93 398.4 130.1)">°09</text>
<text x="208.2" y="140.7" transform="rotate(-90 208.2 140.7)">10</text>
<text x="127.3" y="147.3" transform="rotate(-90 127.3 147.3)">2.5</text>
<text x="166" y="147.8" transform="rotate(-90 166 147.8)">2.5</text>
<text x="84.7" y="152.3" transform="rotate(-90 84.7 152.3)">81</text>
<text x="402" y="156">TL 1:1</text>
<text x="402" y="152.4">C - C</text>
<text x="208.2" y="159.7" transform="rotate(-90 208.2 159.7)">40</text>
<text x="208.2" y="172.5" transform="rotate(-90 208.2 172.5)">10</text>
<text x="221.1" y="173.4" transform="rotate(-90 221.1 173.4)">153</text>
<text x="63.7" y="174.8" transform="rotate(-90 63.7 174.8)">162</text>
<text x="67.5" y="176.7">2 x M3 sâu 8</text>
<text x="208.2" y="184.7" transform="rotate(-90 208.2 184.7)">40</text>
<text x="359" y="191.3" transform="rotate(-90 359 191.3)">75</text>
<text x="364.9" y="196" transform="rotate(-90 364.9 196)">92.5</text>
<text x="208.2" y="203.4" transform="rotate(-90 208.2 203.4)">10</text>
<text x="41.2" y="214.7">17.6</text>
<text x="358.3" y="227.6">P</text>
<text x="129.6" y="229.7">50</text>
<text x="156.4" y="229.7">50</text>
<text x="271.8" y="230.8">4 x M4 sâu 10</text>
<text x="316.6" y="229.8">75</text>
<text x="142.6" y="237">110</text>
<text x="318.7" y="235.8">92.5</text>
<text x="139.5" y="241.8">115</text>
<text x="21.1" y="249.7" transform="rotate(-90 21.1 249.7)">32.6</text>
<text x="141.3" y="251.8">189</text>
<text x="142.6" y="246.8">121</text>
<text x="86.3" y="257.3" transform="rotate(-90 86.3 257.3)">17.6</text>
<text x="144.4" y="256.7">200</text>
<text x="18.7" y="269.4">R10</text>
<text x="82.7" y="269.3">E</text>
<text x="110.7" y="269.4">Điều kiện kỹ thuật</text>
<text x="48.8" y="275.8">32.6</text>
<text x="78.7" y="272.8">TL 1:1</text>
<text x="110.7" y="279.9">điều kiện làm việc ngoài trời.</text>
<text x="110.7" y="276.5">- Sơn lót nhựa PP, sơn nước màu vàng mã màu RAL 1021,</text>
</g>
<g font-size="3.5">
<text x="134" y="18.2">B</text>
<text x="92.7" y="24.5">D</text>
<text x="134.5" y="93.3">B</text>
<text x="332.2" y="116.6">C</text>
<text x="334" y="142.5">C</text>
<text x="87.1" y="192.5">A</text>
<text x="201.1" y="192.6">A</text>
<text x="86.9" y="220.7">E</text>
</g>
<g font-size="3.4" fill="#191924">
<text x="359.4" y="285.9">Công Ty TNHH</text>
<text x="354.3" y="289.4">Kỹ Thuật Quản Lý Bay</text>
</g>
<g font-size="2.8" fill="#191924">
<text x="304" y="8">-0.1</text>
<text x="304" y="11.1">-0.2</text>
<text x="302.3" y="97.8">±0.1</text>
<text x="302.3" y="109.8">±0.1</text>
<text x="63.8" y="167.9" transform="rotate(-90 63.8 167.9)">±0.1</text>
<text x="146.4" y="241.8">±0.1</text>
<text x="148.1" y="251.8">±0.1</text>
</g>
</svg>
